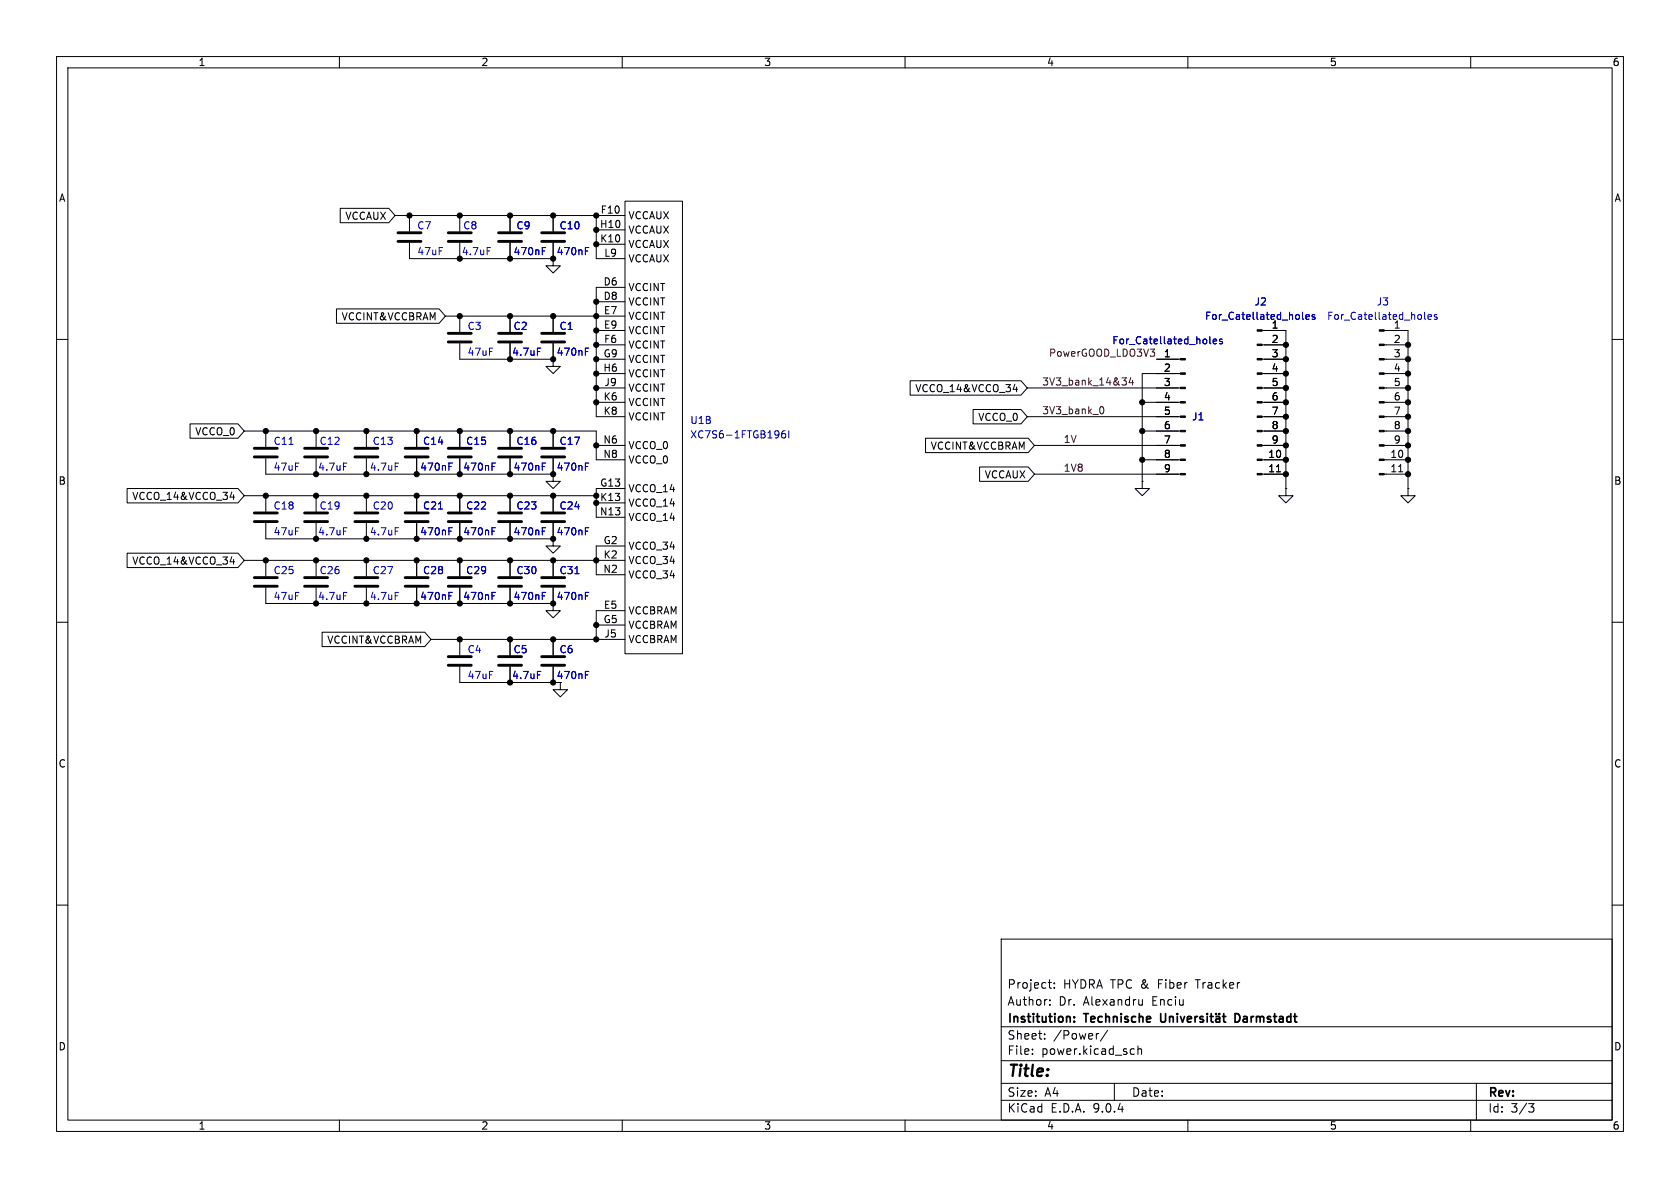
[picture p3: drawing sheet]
<svg xmlns="http://www.w3.org/2000/svg" width="297mm" height="210mm" viewBox="0 0 297 210" stroke-linecap="round" stroke-linejoin="round" font-family="sans-serif">
<g fill="none" stroke="#000" stroke-width=".18">
<path d="M10 10h277v190h-277zM12 12h273v186h-273zM60 10v2M110 10v2M160 10v2M210 10v2M260 10v2M69.8 38.1h40.7M72.4 38.1v2.8M81.3 38.1v2.8M90.2 38.1v2.8M97.8 38.1v2.8"/>
<path d="M105.4 38.1v7.6h5.1M72.4 42.9v2.8h25.4v-2.8M78.7 55.9h31.8M81.3 42.9v2.8M81.3 55.9v2.8M90.2 42.9v2.8M90.2 55.9v2.8M97.8 55.9v2.8M105.4 40.6h5.1M105.4 43.2h5.1M105.4 53.3h5.1M105.4 58.4h5.1"/>
<path d="M110.5 50.8h-5.1v22.9h5.1M223.5 58.4h3.8v28M245.1 58.4h3.8v28M10 60h2M43.2 76.2h62.2v5.1h5.1M47 76.2v2.8M55.9 76.2v2.8M64.8 76.2v2.8M73.7 76.2v2.8M81.3 60.7v2.8h16.5v-2.8M81.3 76.2v2.8M90.2 60.7v2.8"/>
<path d="M90.2 76.2v2.8M97.8 76.2v2.8M105.4 61h5.1M105.4 63.5h5.1M105.4 66h5.1M105.4 68.6h5.1M105.4 71.1h5.1M105.4 78.7h5.1M181.6 68.6h26.7M181.6 73.7h26.7M182.9 78.7h25.4M201.9 71.1h6.4"/>
<path d="M201.9 76.2h6.4M204.5 63.5h3.8M208.3 66h-6.4v19.1M223.5 61h3.8M223.5 63.5h3.8M223.5 66h3.8M223.5 68.6h3.8M223.5 71.1h3.8M223.5 73.7h3.8M223.5 78.7h3.8M223.5 76.2h3.8M245.1 61h3.8"/>
<path d="M245.1 63.5h3.8M245.1 66h3.8M245.1 68.6h3.8M245.1 71.1h3.8M245.1 73.7h3.8M245.1 78.7h3.8M245.1 76.2h3.8M285 60h2M43.2 99.1h67.3M43.2 87.6h62.2M47 81v2.8h50.8v-2.8M47 92.5v2.8h50.8v-2.8"/>
<path d="M47 87.6v2.8M47 99.1v2.8M55.9 81v2.8M55.9 87.6v2.8M55.9 92.5v2.8M55.9 99.1v2.8M64.8 81v2.8M64.8 87.6v2.8M64.8 92.5v2.8M64.8 99.1v2.8M73.7 81v2.8M73.7 87.6v2.8"/>
<path d="M73.7 92.5v2.8M73.7 99.1v2.8M81.3 81v2.8M81.3 87.6v2.8M81.3 92.5v2.8M81.3 99.1v2.8M90.2 81v2.8M90.2 87.6v2.8M90.2 92.5v2.8M90.2 99.1v2.8M97.8 87.6v2.8M97.8 99.1v2.8"/>
<path d="M105.4 88.9h5.1M110.5 86.4h-5.1v5h5.1M110.5 96.5h-5.1v5.1h5.1M182.9 83.8h25.4M201.9 85.1h.1M201.9 81.3h6.4M223.5 81.3h3.8M223.5 83.8h3.8M225.7 83.4h.7M227.3 86.4h.1M245.1 81.3h3.8M245.1 83.8h3.8"/>
<path d="M247.3 83.4h.7M248.9 86.4h.1M10 110h2M47 103.9v2.8h50.8v-2.8M55.9 103.9v2.8M64.8 103.9v2.8M73.7 103.9v2.8M76.2 113h34.3M81.3 103.9v2.8M81.3 113v2.8M81.3 117.9v2.8h16.5v-2.8M90.2 103.9v2.8"/>
<path d="M90.2 113v2.8M90.2 117.9v2.8M97.8 113v2.8M105.4 110.5h5.1M110.5 108h-5.1v5M285 110h2M10 160h2M177 166h108v32h-108zM185.3 173.7h.6M185.6 177.6v.1M185.6 176.8v.1M185.6 174.6l.3 .1"/>
<path d="M186.4 174.6v.1M186.4 173.8v.1M202 176.7v1M202 177.6l-.5 .1M285 160h2M60 198v2M110 198v2M160 198v2M177 194.5h108M177 191.5h108M177 187.5h108M177 181.5h108"/>
<path d="M182.5 186.3v.1M182.5 185.5v.1M184.7 183.6v.1M184.7 182.8v.1M194.2 182.7l-.2 .1M195.8 182.1l-1.3 2M197 191.5v3M200.1 185.4l.4 .1M200.5 186.3l-.4 .1M201.2 185.5l.2-.1 .3 .1 .1 .9M201.2 184.9v1.5M210 198v2"/>
<path d="M260 198v2M261 191.5v6.5M270.2 195.1h1l-.5 .6 .4 .1 .1 .5-.3 .3h-.4"/>
</g>
<g fill="none" stroke="#000" stroke-width=".3">
<path d="M189.9 179.8v.1M205.2 179.2v1.2l.3 .3 .4-.1 .2-.2v-1.2M206.8 179.7v1M206.8 179.8l.2-.1 .3 .1 .1 .9M208.1 179.2v.1M208.1 179.7v1M208.7 179.7l.4 1 .3-1M211.3 179.7v1M211.7 179.7l-.3 .1-.1 .2M212.7 179.8l-.4-.1-.2 .2 .1 .2 .5 .2v.3h-.6M213.4 179.2v.1M213.4 179.7v1"/>
<path d="M213.9 179.7h.6M214.1 179.2v1.3l.4 .2M215 179.8h.6v.9M215 179.2v.1M215.6 179.2v.1M216.1 179.7h.6M216.3 179.2v1.3l.4 .2M219.1 179.4l-.4-.2h-.4v1.5h.4l.4-.2M189.9 180.5v.2M209.9 180.2l.7-.2v-.2l-.5-.1-.2 .2 .1 .7h.6M215.6 180l-.5 .1a.29 .29 0 0 0-.2 .3 .29 .29 0 0 0 .2 .3l.5-.1"/>
</g>
<g fill="none" stroke="#020000" stroke-width=".18">
<path d="M60.1 36.8h8.6l1.1 1.3-1.1 1.3h-8.6zM110.5 35.6h10.1v80h-10.1zM59.5 54.6h18.1l1.1 1.3-1.1 1.3h-18.1zM97.8 45.7v1.3h1.3l-1.3 1.3-1.3-1.3h1.3M223.1 58.4h.4M244.7 58.4h.4M33.6 74.9h8.5l1.1 1.3-1.1 1.3h-8.5zM97.8 63.5v1.3h1.3l-1.3 1.2-1.3-1.2h1.3M160.9 67.3h19.6l1.1 1.3-1.1 1.3h-19.6zM163.6 77.5h18.2l1.1 1.2-1.1 1.3h-18.2zM172 72.4h8.5l1.1 1.3-1.1 1.2h-8.5zM179.1 68.8h.8"/>
<path d="M179.7 68.4v.9M208.3 63.5h.4M208.3 66h.4M208.3 68.6h.4M208.3 71.1h.4M208.3 73.7h.4M208.3 76.2h.4M208.3 78.7h.4M223.1 61h.4M223.1 63.5h.4M223.1 66h.4M223.1 68.6h.4"/>
<path d="M223.1 71.1h.4M223.1 73.7h.4M223.1 76.2h.4M223.1 78.7h.4M244.7 61h.4M244.7 63.5h.4M244.7 66h.4M244.7 68.6h.4M244.7 71.1h.4M244.7 73.7h.4M244.7 76.2h.4M244.7 78.7h.4"/>
<path d="M22.5 86.4h19.6l1.1 1.2-1.1 1.3h-19.6zM22.5 97.8h19.6l1.1 1.3-1.1 1.2h-19.6zM40.7 87.9h.8M40.7 99.3h.8M41.3 87.5v.8M41.3 98.9v.8M97.8 83.8v1.3h1.3l-1.3 1.3-1.3-1.3h1.3M97.8 95.3v1.2h1.3l-1.3 1.3-1.3-1.3h1.3M173.2 82.5h8.6l1.1 1.3-1.1 1.3h-8.6zM201.9 85.1v1.3h1.3l-1.3 1.2-1.2-1.2h1.2M208.3 81.3h.4M208.3 83.8h.4"/>
<path d="M223.1 81.3h.4M223.1 83.8h.4M227.3 86.4v1.2h1.3l-1.3 1.3-1.2-1.3h1.2M244.7 81.3h.4M244.7 83.8h.4M248.9 86.4v1.2h1.3l-1.3 1.3-1.3-1.3h1.3M56.9 111.8h18.2l1.1 1.2-1.1 1.3h-18.2zM97.8 106.7v1.3h1.3l-1.3 1.2-1.3-1.2h1.3M99.1 120.7v1.2h1.2l-1.2 1.3-1.3-1.3h1.3"/>
</g>
<g fill="none" stroke="#0000c2" stroke-width=".18">
<path d="M86.1 43.8h.6M95.9 43.8h.6M95.9 44.4h.4M103.5 43.8h.6M103.5 44.4h.4M216.1 60l-.3-.1-.2 .2v.2l.5 .1v.3h-.5M230.3 56.3l.1 .2M230.9 56l.6-.1-.1-.2-.4-.1-.1 .2v.6h.5M232.4 55.7l-.3-.1-.1 .2v.2l.4 .1v.3h-.4M251.9 56.3l.1 .2M252.5 56l.6-.1-.1-.2-.4-.1-.1 .2v.6h.5M254 55.7l-.3-.1-.2 .2 .1 .2 .4 .1v.3h-.5"/>
<path d="M51.1 78.6h.7M95 61.5h.6M103.5 61.5h.6M103.5 62.1h.4M138.8 76.1l-.4 .1a.86 .86 0 0 0 0 1.2l.4-.1 .1-.4-.2-.3h-.3l-.2 .3M139.4 76.1v1.3M213.9 60.6l.2 .2M214.5 60.4l.6-.2-.1-.2-.3-.1-.2 .2v.6h.5M60.7 93.3h.6M60.7 81.9h.6M69.9 93.3h.6M69.9 81.9h.6"/>
<path d="M77.5 90h.7M79.4 93.3h.6M79.4 93.9h.4M79.4 81.9h.6M79.4 82.5h.4M87 93.3h.6M87 93.9h.4M87 81.9h.6M87 82.5h.4M95.9 93.3h.6M95.9 93.9h.4M95.9 81.9h.6"/>
<path d="M95.9 82.5h.4M103.5 93.3h.6M103.5 93.9h.4M103.5 81.9h.6M103.5 82.5h.4M60.7 104.7h.6M69.9 104.7h.6M79.4 104.7h.6M79.4 105.3h.4M87 104.7h.6M87 105.3h.4M95 118.7h.6"/>
<path d="M95.9 104.7h.6M95.9 105.3h.4M101.6 101.4h.8M103.5 118.7h.6M103.5 104.7h.6M103.5 105.3h.4M103.5 119.3h.4"/>
</g>
<g fill="none" stroke="#020000" stroke-width=".51">
<path d="M70.4 41.1h4M70.4 42.7h4M79.2 41.1h4.1M79.2 42.7h4.1M79.2 58.9h4.1M88.1 41.1h4.1M88.1 42.7h4.1M88.1 58.9h4.1M95.8 41.1h4M95.8 42.7h4M95.8 58.9h4M45 79.2h4"/>
<path d="M53.8 79.2h4.1M62.7 79.2h4.1M71.6 79.2h4.1M79.2 79.2h4.1M79.2 60.5h4.1M88.1 79.2h4.1M88.1 60.5h4.1M95.8 79.2h4M95.8 60.5h4M45 90.7h4M45 92.2h4M45 80.8h4"/>
<path d="M53.8 90.7h4.1M53.8 92.2h4.1M53.8 80.8h4.1M62.7 90.7h4.1M62.7 92.2h4.1M62.7 80.8h4.1M71.6 90.7h4.1M71.6 92.2h4.1M71.6 80.8h4.1M79.2 90.7h4.1M79.2 92.2h4.1M79.2 80.8h4.1"/>
<path d="M88.1 90.7h4.1M88.1 92.2h4.1M88.1 80.8h4.1M95.8 90.7h4M95.8 92.2h4M95.8 80.8h4M45 102.1h4M45 103.6h4M53.8 102.1h4.1M53.8 103.6h4.1M62.7 102.1h4.1M62.7 103.6h4.1"/>
<path d="M71.6 102.1h4.1M71.6 103.6h4.1M79.2 116.1h4.1M79.2 117.6h4.1M79.2 102.1h4.1M79.2 103.6h4.1M88.1 116.1h4.1M88.1 117.6h4.1M88.1 102.1h4.1M88.1 103.6h4.1M95.8 116.1h4M95.8 117.6h4"/>
<path d="M95.8 102.1h4M95.8 103.6h4"/>
</g>
<g fill="#020000" stroke="#020000" stroke-width=".18">
<path d="M243.8 58.3h.9v.2h-.9z"/>
<path d="M243.8 60.8h.9v.3h-.9z"/>
<path d="M243.8 63.4h.9v.2h-.9z"/>
<path d="M243.8 65.9h.9v.3h-.9z"/>
<path d="M243.8 68.5h.9v.2h-.9z"/>
<path d="M243.8 71h.9v.2h-.9z"/>
<path d="M243.8 73.5h.9v.3h-.9z"/>
<path d="M243.8 76.1h.9v.2h-.9z"/>
<path d="M243.8 78.6h.9v.3h-.9z"/>
<path d="M243.8 81.2h.9v.2h-.9z"/>
<path d="M243.8 83.7h.9v.2h-.9z"/>
<path d="M208.7 63.4h.8v.2h-.8z"/>
<path d="M208.7 65.9h.8v.3h-.8z"/>
<path d="M208.7 68.5h.8v.2h-.8z"/>
<path d="M208.7 71h.8v.2h-.8z"/>
<path d="M208.7 73.5h.8v.3h-.8z"/>
<path d="M208.7 76.1h.8v.2h-.8z"/>
<path d="M208.7 78.6h.8v.3h-.8z"/>
<path d="M208.7 81.2h.8v.2h-.8z"/>
<path d="M208.7 83.7h.8v.2h-.8z"/>
<path d="M222.2 58.3h.9v.2h-.9z"/>
<path d="M222.2 60.8h.9v.3h-.9z"/>
<path d="M222.2 63.4h.9v.2h-.9z"/>
<path d="M222.2 65.9h.9v.3h-.9z"/>
<path d="M222.2 68.5h.9v.2h-.9z"/>
<path d="M222.2 71h.9v.2h-.9z"/>
<path d="M222.2 73.5h.9v.3h-.9z"/>
<path d="M222.2 76.1h.9v.2h-.9z"/>
<path d="M222.2 78.6h.9v.3h-.9z"/>
<path d="M222.2 81.2h.9v.2h-.9z"/>
<path d="M222.2 83.7h.9v.2h-.9z"/>
</g>
<path d="M194.6 71.9h.1a.68 .68 0 0 1 .5 .6 .68 .68 0 0 1-.5 .6h-.1M198.3 66.8h.8l-.4 .5 .4 .1v.4l-.2 .3h-.4M199.9 66.7l-.3 .9h.8M200.2 67.2v.9M204.1 62.3v.6M204.1 61.7l-.4 .5" fill="none" stroke="#840000" stroke-width=".18"/>
<g fill="#000" stroke="#000" stroke-width=".18">
<circle cx="72.4" cy="38.1" r=".46"/>
<circle cx="81.3" cy="38.1" r=".46"/>
<circle cx="90.2" cy="38.1" r=".46"/>
<circle cx="97.8" cy="38.1" r=".46"/>
<circle cx="105.4" cy="38.1" r=".46"/>
<circle cx="81.3" cy="45.7" r=".46"/>
<circle cx="81.3" cy="55.9" r=".46"/>
<circle cx="90.2" cy="45.7" r=".46"/>
<circle cx="90.2" cy="55.9" r=".46"/>
<circle cx="97.8" cy="45.7" r=".46"/>
<circle cx="97.8" cy="55.9" r=".46"/>
<circle cx="105.4" cy="40.6" r=".46"/>
<circle cx="105.4" cy="43.2" r=".46"/>
<circle cx="105.4" cy="55.9" r=".46"/>
<circle cx="105.4" cy="58.4" r=".46"/>
<circle cx="105.4" cy="53.3" r=".46"/>
<circle cx="47" cy="76.2" r=".46"/>
<circle cx="55.9" cy="76.2" r=".46"/>
<circle cx="64.8" cy="76.2" r=".46"/>
<circle cx="73.7" cy="76.2" r=".46"/>
<circle cx="81.3" cy="76.2" r=".46"/>
<circle cx="90.2" cy="63.5" r=".46"/>
<circle cx="90.2" cy="76.2" r=".46"/>
<circle cx="97.8" cy="76.2" r=".46"/>
<circle cx="97.8" cy="63.5" r=".46"/>
<circle cx="105.4" cy="63.5" r=".46"/>
<circle cx="105.4" cy="68.6" r=".46"/>
<circle cx="105.4" cy="71.1" r=".46"/>
<circle cx="105.4" cy="66" r=".46"/>
<circle cx="105.4" cy="78.7" r=".46"/>
<circle cx="105.4" cy="61" r=".46"/>
<circle cx="201.9" cy="76.2" r=".46"/>
<circle cx="201.9" cy="71.1" r=".46"/>
<circle cx="227.3" cy="78.7" r=".46"/>
<circle cx="227.3" cy="73.7" r=".46"/>
<circle cx="227.3" cy="61" r=".46"/>
<circle cx="227.3" cy="66" r=".46"/>
<circle cx="227.3" cy="76.2" r=".46"/>
<circle cx="227.3" cy="63.5" r=".46"/>
<circle cx="227.3" cy="68.6" r=".46"/>
<circle cx="227.3" cy="71.1" r=".46"/>
<circle cx="248.9" cy="78.7" r=".46"/>
<circle cx="248.9" cy="71.1" r=".46"/>
<circle cx="248.9" cy="73.7" r=".46"/>
<circle cx="248.9" cy="61" r=".46"/>
<circle cx="248.9" cy="63.5" r=".46"/>
<circle cx="248.9" cy="66" r=".46"/>
<circle cx="248.9" cy="68.6" r=".46"/>
<circle cx="248.9" cy="76.2" r=".46"/>
<circle cx="47" cy="87.6" r=".46"/>
<circle cx="47" cy="99.1" r=".46"/>
<circle cx="55.9" cy="95.3" r=".46"/>
<circle cx="55.9" cy="87.6" r=".46"/>
<circle cx="55.9" cy="83.8" r=".46"/>
<circle cx="55.9" cy="99.1" r=".46"/>
<circle cx="64.8" cy="83.8" r=".46"/>
<circle cx="64.8" cy="87.6" r=".46"/>
<circle cx="64.8" cy="99.1" r=".46"/>
<circle cx="64.8" cy="95.3" r=".46"/>
<circle cx="73.7" cy="83.8" r=".46"/>
<circle cx="73.7" cy="99.1" r=".46"/>
<circle cx="73.7" cy="95.3" r=".46"/>
<circle cx="73.7" cy="87.6" r=".46"/>
<circle cx="81.3" cy="87.6" r=".46"/>
<circle cx="81.3" cy="95.3" r=".46"/>
<circle cx="81.3" cy="83.8" r=".46"/>
<circle cx="81.3" cy="99.1" r=".46"/>
<circle cx="90.2" cy="99.1" r=".46"/>
<circle cx="90.2" cy="95.3" r=".46"/>
<circle cx="90.2" cy="87.6" r=".46"/>
<circle cx="90.2" cy="83.8" r=".46"/>
<circle cx="97.8" cy="87.6" r=".46"/>
<circle cx="97.8" cy="83.8" r=".46"/>
<circle cx="97.8" cy="95.3" r=".46"/>
<circle cx="97.8" cy="99.1" r=".46"/>
<circle cx="105.4" cy="87.6" r=".46"/>
<circle cx="105.4" cy="88.9" r=".46"/>
<circle cx="105.4" cy="99.1" r=".46"/>
<circle cx="201.9" cy="81.3" r=".46"/>
<circle cx="227.3" cy="81.3" r=".46"/>
<circle cx="227.3" cy="83.8" r=".46"/>
<circle cx="248.9" cy="81.3" r=".46"/>
<circle cx="248.9" cy="83.8" r=".46"/>
<circle cx="55.9" cy="106.7" r=".46"/>
<circle cx="64.8" cy="106.7" r=".46"/>
<circle cx="73.7" cy="106.7" r=".46"/>
<circle cx="81.3" cy="113" r=".46"/>
<circle cx="81.3" cy="106.7" r=".46"/>
<circle cx="90.2" cy="106.7" r=".46"/>
<circle cx="90.2" cy="113" r=".46"/>
<circle cx="97.8" cy="106.7" r=".46"/>
<circle cx="97.8" cy="113" r=".46"/>
<circle cx="105.4" cy="113" r=".46"/>
<circle cx="105.4" cy="110.5" r=".46"/>
<circle cx="90.2" cy="120.7" r=".46"/>
<circle cx="97.8" cy="120.7" r=".46"/>
</g>
<text font-size="2.8" x="178" y="190.9">Title:</text>
<g font-size="2.1">
<text x="178" y="178">Author:</text>
<text x="178" y="175">Project:</text>
<text x="187.2" y="178">Dr.</text>
<text x="187.9" y="175">HYDRA TPC &amp;</text>
<text x="191.6" y="178">Alexandru</text>
<text x="203.8" y="178">Enciu</text>
<text x="205" y="175">Fiber</text>
<text x="211.9" y="175">Tracker</text>
<text x="178" y="184">Sheet:</text>
<text x="178" y="181.2">Institution:</text>
<text x="186.2" y="184">/Power/</text>
<text x="191.8" y="181.2">Technische</text>
<text x="219.6" y="181.2">Darmstadt</text>
<text x="178" y="186.7">File:</text>
<text x="184.1" y="186.7">power.kicad_sch</text>
<text x="178" y="196.9">KiCad</text>
<text x="178" y="194.1">Size:</text>
<text x="184.7" y="194.1">A4</text>
<text x="185.7" y="196.9">E.D.A.</text>
<text x="193.3" y="196.9">9.0.4</text>
<text x="200" y="194.1">Date:</text>
<text x="263" y="194.3">Rev:</text>
<text x="263" y="196.9">Id:</text>
<text x="267.1" y="196.9">3/3</text>
</g>
<g font-size="1.8">
<text x="35" y="11.9">1</text>
<text x="85" y="11.9">2</text>
<text x="135" y="11.9">3</text>
<text x="185" y="11.9">4</text>
<text x="235" y="11.9">5</text>
<text x="285" y="11.9">6</text>
<text x="10.3" y="35.9">A</text>
<text x="285.3" y="35.9">A</text>
<text x="106" y="40.4">H10</text>
<text x="106.1" y="37.8">F10</text>
<text x="111" y="39">VCCAUX</text>
<text x="111" y="41.5">VCCAUX</text>
<text x="106" y="42.9">K10</text>
<text x="106.7" y="45.5">L9</text>
<text x="111" y="44">VCCAUX</text>
<text x="111" y="46.6">VCCAUX</text>
<text x="106.6" y="50.5">D6</text>
<text x="106.6" y="53.1">D8</text>
<text x="111" y="51.7">VCCINT</text>
<text x="106.7" y="55.6">E7</text>
<text x="106.7" y="58.2">E9</text>
<text x="111" y="54.2">VCCINT</text>
<text x="111" y="56.7">VCCINT</text>
<text x="111" y="59.3">VCCINT</text>
<text x="224.7" y="58.2">1</text>
<text x="98.3" y="63.1">470nF</text>
<text x="106.6" y="65.8">H6</text>
<text x="106.6" y="63.2">G9</text>
<text x="106.7" y="60.7">F6</text>
<text x="111" y="61.8">VCCINT</text>
<text x="111" y="64.4">VCCINT</text>
<text x="205.7" y="63.2">1</text>
<text x="205.7" y="65.8">2</text>
<text x="224.7" y="60.7">2</text>
<text x="224.7" y="63.2">3</text>
<text x="224.7" y="65.8">4</text>
<text x="246.3" y="60.7">2</text>
<text x="246.3" y="63.2">3</text>
<text x="246.3" y="65.8">4</text>
<text x="106.6" y="70.9">K6</text>
<text x="106.8" y="68.3">J9</text>
<text x="111" y="66.9">VCCINT</text>
<text x="111" y="69.4">VCCINT</text>
<text x="111" y="72">VCCINT</text>
<text x="205.7" y="68.3">3</text>
<text x="205.7" y="70.9">4</text>
<text x="224.7" y="68.3">5</text>
<text x="224.7" y="70.9">6</text>
<text x="246.3" y="68.3">5</text>
<text x="246.3" y="70.9">6</text>
<text x="106.6" y="73.4">K8</text>
<text x="111" y="74.5">VCCINT</text>
<text x="205.7" y="73.4">5</text>
<text x="205.7" y="75.9">6</text>
<text x="224.7" y="73.4">7</text>
<text x="224.7" y="75.9">8</text>
<text x="246.3" y="73.4">7</text>
<text x="246.3" y="75.9">8</text>
<text x="106.6" y="78.5">N6</text>
<text x="106.6" y="81">N8</text>
<text x="111" y="79.6">VCCO_0</text>
<text x="111" y="82.1">VCCO_0</text>
<text x="205.7" y="78.5">7</text>
<text x="205.7" y="81">8</text>
<text x="205.7" y="83.6">9</text>
<text x="224.1" y="81">10</text>
<text x="224.1" y="83.6">11</text>
<text x="224.7" y="78.5">9</text>
<text x="245.7" y="81">10</text>
<text x="245.7" y="83.6">11</text>
<text x="246.3" y="78.5">9</text>
<text x="10.3" y="85.9">B</text>
<text x="106" y="86.1">G13</text>
<text x="106" y="88.6">K13</text>
<text x="111" y="87.2">VCCO_14</text>
<text x="111" y="89.8">VCCO_14</text>
<text x="285.3" y="85.9">B</text>
<text x="98.3" y="94.8">470nF</text>
<text x="106" y="91.2">N13</text>
<text x="111" y="92.3">VCCO_14</text>
<text x="106.6" y="101.3">N2</text>
<text x="106.6" y="96.3">G2</text>
<text x="106.6" y="98.8">K2</text>
<text x="111" y="97.4">VCCO_34</text>
<text x="111" y="99.9">VCCO_34</text>
<text x="106.7" y="107.7">E5</text>
<text x="111" y="102.5">VCCO_34</text>
<text x="106.6" y="110.2">G5</text>
<text x="106.8" y="112.8">J5</text>
<text x="111" y="108.8">VCCBRAM</text>
<text x="111" y="111.4">VCCBRAM</text>
<text x="111" y="113.9">VCCBRAM</text>
<text x="10.3" y="135.9">C</text>
<text x="285.3" y="135.9">C</text>
<text x="10.3" y="185.9">D</text>
<text x="285.3" y="185.9">D</text>
<text x="35" y="199.9">1</text>
<text x="85" y="199.9">2</text>
<text x="135" y="199.9">3</text>
<text x="185" y="199.9">4</text>
<text x="235" y="199.9">5</text>
<text x="285" y="199.9">6</text>
</g>
<g font-size="1.8" fill="#020000">
<text x="61" y="39.1">VCCAUX</text>
<text x="60.3" y="56.8">VCCINT&amp;VCCBRAM</text>
<text x="161.7" y="69.5">VCCO_14&amp;VCCO_34</text>
<text x="34.4" y="77.2">VCCO_0</text>
<text x="172.8" y="74.6">VCCO_0</text>
<text x="164.4" y="79.7">VCCINT&amp;VCCBRAM</text>
<text x="23.3" y="88.6">VCCO_14&amp;VCCO_34</text>
<text x="174" y="84.8">VCCAUX</text>
<text x="23.3" y="100">VCCO_14&amp;VCCO_34</text>
<text x="57.8" y="114">VCCINT&amp;VCCBRAM</text>
</g>
<g font-size="1.8" fill="#0000c2">
<text x="73.7" y="40.7">C7</text>
<text x="81.8" y="40.7">C8</text>
<text x="91.2" y="40.7">C9</text>
<text x="98.8" y="40.7">C10</text>
<text x="73.7" y="45.3">47uF</text>
<text x="81.5" y="45.3">4.7uF</text>
<text x="90.7" y="45.3">470nF</text>
<text x="98.3" y="45.3">470nF</text>
<text x="82.6" y="58.5">C3</text>
<text x="90.7" y="58.5">C2</text>
<text x="98.8" y="58.5">C1</text>
<text x="212.9" y="56.7">For_Catellated_holes</text>
<text x="221.7" y="54.2">J2</text>
<text x="234.5" y="56.7">For_Catellated_holes</text>
<text x="243.3" y="54.2">J3</text>
<text x="246.3" y="58.2">1</text>
<text x="82.6" y="63.1">47uF</text>
<text x="90.4" y="63.1">4.7uF</text>
<text x="196.5" y="61.1">For_Catellated_holes</text>
<text x="121.9" y="75.2">U1B</text>
<text x="121.9" y="77.7">XC7S6-1FTGB196I</text>
<text x="210.6" y="74.5">J1</text>
<text x="48.3" y="78.8">C11</text>
<text x="48.3" y="83.4">47uF</text>
<text x="56.1" y="83.4">4.7uF</text>
<text x="56.4" y="78.8">C12</text>
<text x="65.3" y="83.4">4.7uF</text>
<text x="65.8" y="78.8">C13</text>
<text x="74.2" y="83.4">470nF</text>
<text x="74.7" y="78.8">C14</text>
<text x="81.8" y="83.4">470nF</text>
<text x="82.3" y="78.8">C15</text>
<text x="90.7" y="83.4">470nF</text>
<text x="91.2" y="78.8">C16</text>
<text x="98.3" y="83.4">470nF</text>
<text x="98.8" y="78.8">C17</text>
<text x="48.3" y="90.3">C18</text>
<text x="48.3" y="94.8">47uF</text>
<text x="56.1" y="94.8">4.7uF</text>
<text x="56.4" y="90.3">C19</text>
<text x="65.3" y="94.8">4.7uF</text>
<text x="65.8" y="90.3">C20</text>
<text x="74.2" y="94.8">470nF</text>
<text x="74.7" y="90.3">C21</text>
<text x="81.8" y="94.8">470nF</text>
<text x="82.3" y="90.3">C22</text>
<text x="90.7" y="94.8">470nF</text>
<text x="91.2" y="90.3">C23</text>
<text x="98.8" y="90.3">C24</text>
<text x="48.3" y="101.7">C25</text>
<text x="56.4" y="101.7">C26</text>
<text x="65.8" y="101.7">C27</text>
<text x="74.7" y="101.7">C28</text>
<text x="82.3" y="101.7">C29</text>
<text x="91.2" y="101.7">C30</text>
<text x="98.8" y="101.7">C31</text>
<text x="48.3" y="106.3">47uF</text>
<text x="56.1" y="106.3">4.7uF</text>
<text x="65.3" y="106.3">4.7uF</text>
<text x="74.2" y="106.3">470nF</text>
<text x="81.8" y="106.3">470nF</text>
<text x="90.7" y="106.3">470nF</text>
<text x="98.3" y="106.3">470nF</text>
<text x="82.6" y="115.7">C4</text>
<text x="90.7" y="115.7">C5</text>
<text x="98.8" y="115.7">C6</text>
<text x="82.6" y="120.2">47uF</text>
<text x="90.4" y="120.2">4.7uF</text>
<text x="98.3" y="120.2">470nF</text>
</g>
<g font-size="1.8" fill="#840000">
<text x="185.3" y="63.2">PowerGOOD_LDO3V3</text>
<text x="184.1" y="68.2">3V3_bank_14&amp;34</text>
<text x="184.1" y="73.3">3V3_bank_0</text>
<text x="188" y="78.4">1V</text>
<text x="188" y="83.5">1V8</text>
</g>
</svg>
